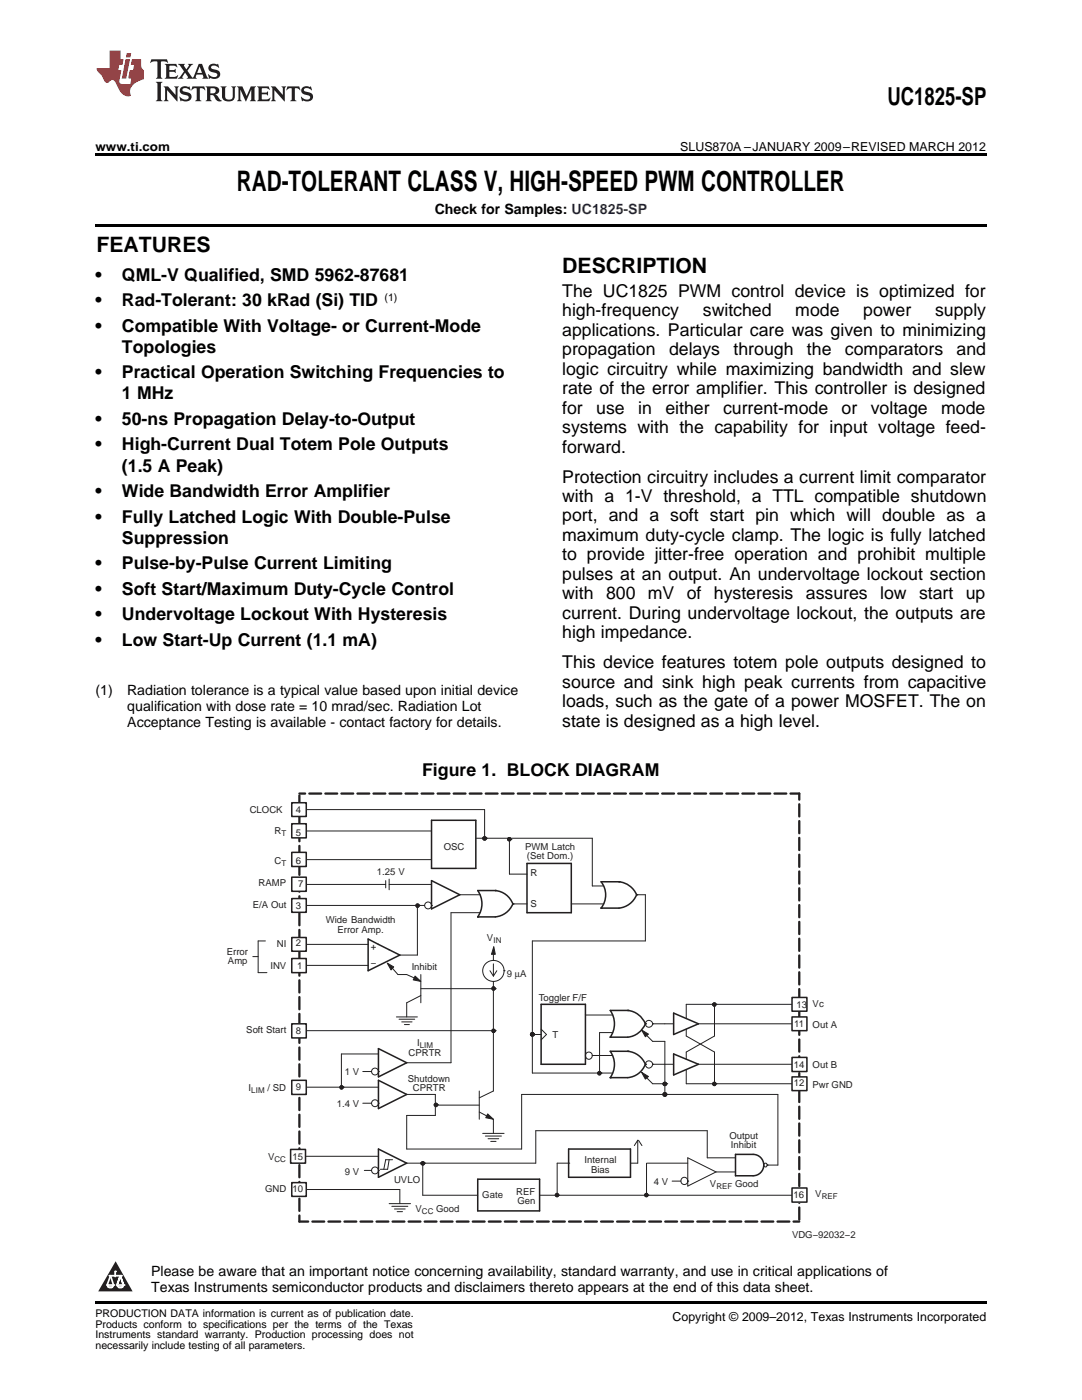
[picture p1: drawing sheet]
<svg xmlns="http://www.w3.org/2000/svg" width="216mm" height="279mm" viewBox="0 0 216 279" stroke-linecap="round" stroke-linejoin="round" font-family="sans-serif">
<path d="M30.2 11.8l-.2 .8a1.31 1.31 0 0 1 1.4-.3v2.9l-.3 .5h1.3l-.3-.5v-2.7l.3-.3a1.09 1.09 0 0 1 1.1 .4l-.2-.8zM32.9 12.8l.3 .4v2l-.3 .5h2.4l.2-.7a1.48 1.48 0 0 1-1.7 .3v-1l1 .1 .2 .2v-.9l-.2 .3h-1v-.7l.2-.2a1.73 1.73 0 0 1 1.4 .3l-.2-.6zM35.5 12.8l1.2 1.4-.7 1-.5 .5h1.1l-.2-.3 .5-.9 .6 .9-.2 .3h2l-.3-.3 .2-.5h1.2l.2 .5-.2 .3h1.2l-.3-.4-1-2.5h-.6l-1.3 2.7-1-1.4 1.1-1.3h-1l.2 .2-.5 .9-.5-.9 .2-.2zM39.8 13.3l.5 1.3h-1zM41.9 12.9a.83 .83 0 0 0-.3 1 .83 .83 0 0 0 .8 .5l.8 .2 .2 .3a1 1 0 0 1-1 .5 1 1 0 0 1-.8-.6l.1 .9 .2-.1a1.65 1.65 0 0 0 2-.5 .89 .89 0 0 0-.8-1.2l-.8-.2-.2-.3a.91 .91 0 0 1 1.6 .2l-.2-.8h-.4a1.34 1.34 0 0 0-1.2 .1zM31.1 16.3l.3 .5v2.9l-.3 .5h1.3l-.3-.5v-2.9l.3-.5zM32.7 17.2l.2 .5v2l-.2 .5h.9l-.3-.5 .1-1.7 2 2.2v-2.5l.3-.5h-.9l.2 .3v1.4l-1.5-1.7zM36.2 17.4a.83 .83 0 0 0-.3 .9 .83 .83 0 0 0 .8 .6l.8 .2 .2 .3a1 1 0 0 1-1 .5 1 1 0 0 1-.8-.6l.1 .9 .2-.1a1.66 1.66 0 0 0 2-.5 .89 .89 0 0 0-.9-1.2l-.7-.2-.2-.3a.91 .91 0 0 1 1.6 .2l-.2-.9-.4 .1a1.36 1.36 0 0 0-1.2 .1zM38.4 17.2l-.2 .9a.61 .61 0 0 1 1.1-.3v1.9l-.4 .5h1.3l-.3-.5v-1.9l.2-.2a.81 .81 0 0 1 .8 .5l-.1-.9zM41 17.2l.3 .5v2l-.3 .5h1.3l-.3-.3v-.9a.72 .72 0 0 1 .9 .6 .85 .85 0 0 0 1.4 .5l-.5-.3-.5-.7-.3-.3a.78 .78 0 0 0 .7-.7 .78 .78 0 0 0-.7-.8zM42 17.7l.2-.1a.6 .6 0 0 1 .7 .1 .6 .6 0 0 1 .1 .7l-.2 .2h-.8zM44 17.2l.3 .3a3.4 3.4 0 0 0 .3 2.4 1.57 1.57 0 0 0 2.2-.3l.1-2.1 .2-.3h-1l.3 .5v1.5a.76 .76 0 0 1-.7 .7 .76 .76 0 0 1-.8-.7v-1.5l.3-.5zM47.3 17.2l.3 .5v2l-.3 .5h.9l-.2-.5v-1.8l1 2.3 1.1-2.3v1.8l-.2 .5h1.2l-.3-.5v-2l.3-.5h-1.1l-.8 2-.8-2zM51.3 17.2l.3 .5v2l-.3 .5h2.4l.2-.7a1.49 1.49 0 0 1-1.6 .3l-.1-1h1l.3 .3v-.9l-.3 .3h-1v-.7l.3-.2a1.73 1.73 0 0 1 1.4 .3l-.3-.7zM54.1 17.2l.3 .5v2l-.3 .5h1l-.4-.5 .1-1.7 2 2.2v-2.5l.3-.5h-.9l.2 .3v1.4l-1.5-1.7zM57.4 17.2l-.2 .9a.8 .8 0 0 1 1-.5v2.1l-.3 .5h1.3l-.4-.5v-1.9l.2-.2a.81 .81 0 0 1 .9 .5l-.2-.9zM60.4 17.4a.83 .83 0 0 0-.3 .9 .83 .83 0 0 0 .8 .6l.8 .2 .2 .3a1 1 0 0 1-1 .5 1 1 0 0 1-.8-.6l.2 .9 .1-.1a1.66 1.66 0 0 0 2-.5 .89 .89 0 0 0-.8-1.2l-.8-.2-.2-.3a.91 .91 0 0 1 1.6 .2l-.2-.9-.3 .1a1.35 1.35 0 0 0-1.3 .1z" fill="#231f20"/>
<path d="M21.9 10.1v3.5h-2.6a2.13 2.13 0 0 0 .9 1.4l.4 .6a.94 .94 0 0 0 1.1 .9 .75 .75 0 0 1 .6-.5 .75 .75 0 0 1 .7 .4l.5 1a2.1 2.1 0 0 0 2.6 1.7 2.2 2.2 0 0 1 1.7-3l.9-.3v-1.8a1.16 1.16 0 0 1-.5-1v-1.2h-1.9l-.2 1.2h.7l-.3 1h-.6l-.3 1.3v.3l.6 .1-.2 1.1h-.9a.93 .93 0 0 1-1.3-.8l.4-2h-.6l.2-1h.6l.3-1.2h-.6v-1.7zM25.1 11.8l-.8 3.9h.9l.7-3.9zM25.3 10.6l-.2 .9h.9l.2-.9z" fill="#ee1d23"/>
<path d="M23.1 251.7l3.4 6h-6.9z" fill="#231f20"/>
<path d="M21.4 256.5h1.2l-.3 .5h-.3a.55 .55 0 0 1-.6-.5z" fill-rule="evenodd" fill="#fff"/>
<path d="M21.4 256.5h1.2l-.3 .5h-.3a.55 .55 0 0 1-.6-.5z" fill="none" stroke="#231f20" stroke-width=".34"/>
<path d="M21.4 256.5h1.2l-.3 .5h-.5z" fill="none" stroke="#fff" stroke-width=".34"/>
<path d="M23 254.7h.1" fill="none" stroke="#fff" stroke-width=".34"/>
<path d="M23 253.7v1z" fill="#fff"/>
<path d="M23 253.7v1z" fill="none" stroke="#fff" stroke-width=".34"/>
<circle cx="23" cy="253.7" r=".17" fill="#fff"/>
<path d="M21.9 254.6h.1" fill="none" stroke="#fff" stroke-width=".34"/>
<path d="M21.9 254.6h2.3z" fill="#fff"/>
<path d="M21.9 254.6h2.3z" fill="none" stroke="#fff" stroke-width=".34"/>
<circle cx="24.2" cy="254.6" r=".17" fill="#fff"/>
<path d="M23.3 256.5h.1" fill="none" stroke="#fff" stroke-width=".34"/>
<path d="M24 254.6l-.7 1.9z" fill="#fff"/>
<path d="M24 254.6l-.7 1.9z" fill="none" stroke="#fff" stroke-width=".34"/>
<path d="M24 254.6l.7 1.9z" fill="#fff"/>
<path d="M24 254.6l.7 1.9z" fill="none" stroke="#fff" stroke-width=".34"/>
<path d="M24.6 256.5h.1" fill="none" stroke="#fff" stroke-width=".34"/>
<circle cx="21.4" cy="256.5" r=".17" fill="#fff"/>
<path d="M22.1 254.6l-.7 1.9z" fill="#fff"/>
<path d="M22.1 254.6l-.7 1.9z" fill="none" stroke="#fff" stroke-width=".34"/>
<path d="M22.1 254.6l.5 1.9z" fill="#fff"/>
<path d="M22.1 254.6l.5 1.9z" fill="none" stroke="#fff" stroke-width=".34"/>
<circle cx="22.6" cy="256.5" r=".17" fill="#fff"/>
<path d="M23.4 256.5h1.3a.65 .65 0 0 1-.7 .5 .65 .65 0 0 1-.6-.5z" fill-rule="evenodd" fill="#fff"/>
<path d="M23.4 256.5h1.3a.65 .65 0 0 1-.7 .5 .65 .65 0 0 1-.6-.5z" fill="none" stroke="#231f20" stroke-width=".34"/>
<path d="M23.4 256.5h1.3l-.4 .5h-.6z" fill="none" stroke="#fff" stroke-width=".34"/>
<path d="M23.3 256.5h.1" fill="none" stroke="#fff" stroke-width=".34"/>
<circle cx="24.7" cy="256.5" r=".17" fill="#fff"/>
<path d="M59.7 158.4h99.8M159.5 243.8h-99.8" fill="none" stroke="#231f20" stroke-width=".46" stroke-dasharray="2.4 .8" stroke-dashoffset="1.2"/>
<path d="M159.5 158.4v85.4M59.7 243.8v-85.4" fill="none" stroke="#231f20" stroke-width=".46" stroke-dasharray="2.4 .9" stroke-dashoffset="1.2"/>
<path d="M86.1 163.7h8.8v9.6h-8.8z" fill="none" stroke="#231f20" stroke-width=".3"/>
<g fill="none" stroke="#231f20" stroke-width=".2">
<path d="M96.7 161.6v5.7M97.1 167.3h.1"/>
<circle cx="96.7" cy="167.3" r=".37"/>
</g>
<circle cx="96.7" cy="167.3" r=".37" fill="#231f20"/>
<g fill="none" stroke="#231f20" stroke-width=".2">
<path d="M77 175.7v1.5M77.6 176.5h8.5M77.6 175.4v2.2M127 178.6h1.8M86.1 180.7h.1"/>
<circle cx="96.7" cy="167.3" r=".37"/>
<circle cx="85.4" cy="180.7" r=".69"/>
</g>
<path d="M86.1 175.7l5.6 2.9-5.6 2.8zM105.2 172.3h8.8v9.8h-8.8z" fill="none" stroke="#231f20" stroke-width=".3"/>
<circle cx="119.9" cy="181.2" r=".15" fill="#231f20"/>
<path d="M123.5 176h-3.6a4.2 4.2 0 0 1 0 5.2" fill="none" stroke="#231f20" stroke-width=".3"/>
<circle cx="123.5" cy="176" r=".15" fill="#231f20"/>
<path d="M123.5 176a4.3 4.3 0 0 1 3.5 2.6" fill="none" stroke="#231f20" stroke-width=".3"/>
<circle cx="127" cy="178.6" r=".15" fill="#231f20"/>
<path d="M127 178.6a4.2 4.2 0 0 1-3.5 2.6h-3.6" fill="none" stroke="#231f20" stroke-width=".3"/>
<path d="M94.9 167.3h23.3v9.5h2.2M114 180.4h6.5" fill="none" stroke="#231f20" stroke-width=".2"/>
<circle cx="95.3" cy="183" r=".15" fill="#231f20"/>
<path d="M98.8 177.7h-3.5a4.5 4.5 0 0 1 0 5.3" fill="none" stroke="#231f20" stroke-width=".3"/>
<circle cx="98.8" cy="177.7" r=".15" fill="#231f20"/>
<path d="M98.8 177.7a4.1 4.1 0 0 1 3.5 2.7" fill="none" stroke="#231f20" stroke-width=".3"/>
<circle cx="102.3" cy="180.4" r=".15" fill="#231f20"/>
<path d="M102.3 180.4a4.2 4.2 0 0 1-3.5 2.6h-3.5" fill="none" stroke="#231f20" stroke-width=".3"/>
<g fill="none" stroke="#231f20" stroke-width=".2">
<path d="M91.7 178.6h4.1M101.7 167.5v7h3.5M102 167.5h.1M102.3 180.4h2.9"/>
<circle cx="101.6" cy="167.5" r=".34"/>
</g>
<circle cx="101.6" cy="167.5" r=".34" fill="#231f20"/>
<g fill="none" stroke="#231f20" stroke-width=".2">
<path d="M61.1 161.6h35.6M61.1 165.8h25M61.1 171.6h25M61.1 176.5h15.9M61.1 180.7h23.6M106.9 225.7h34.2"/>
<circle cx="101.6" cy="167.5" r=".34"/>
</g>
<path d="M121.8 209.8h3.5" fill="none" stroke="#231f20" stroke-width=".3"/>
<circle cx="125.3" cy="209.8" r=".15" fill="#231f20"/>
<path d="M125.3 209.8a4.2 4.2 0 0 1 3.5 2.6" fill="none" stroke="#231f20" stroke-width=".3"/>
<circle cx="128.8" cy="212.4" r=".15" fill="#231f20"/>
<path d="M121.8 201.7h3.5M128.8 212.4a4.1 4.1 0 0 1-3.5 2.7h-3.5" fill="none" stroke="#231f20" stroke-width=".3"/>
<circle cx="125.3" cy="201.7" r=".15" fill="#231f20"/>
<path d="M125.3 201.7a4.3 4.3 0 0 1 3.5 2.6" fill="none" stroke="#231f20" stroke-width=".3"/>
<circle cx="128.8" cy="204.3" r=".15" fill="#231f20"/>
<path d="M128.8 204.3a4.3 4.3 0 0 1-3.5 2.7h-3.5" fill="none" stroke="#231f20" stroke-width=".3"/>
<g fill="none" stroke="#231f20" stroke-width=".2">
<path d="M129.1 215.1l1.1 1.2M130.2 204.3h.1M130.2 212.4h.1M130.2 212.4h2.5M130.2 204.3h2.5"/>
<circle cx="129.5" cy="212.4" r=".72"/>
<circle cx="129.5" cy="204.3" r=".71"/>
</g>
<path d="M128 214l1.4 .8-.6 .6z" fill="#231f20"/>
<path d="M128 214l1.4 .8-.6 .6zM129.1 206.7l1.1 1.1M130.2 216.3h2.5" fill="none" stroke="#231f20" stroke-width=".2"/>
<path d="M128 205.5l1.4 .9-.6 .5z" fill="#231f20"/>
<g fill="none" stroke="#231f20" stroke-width=".2">
<path d="M81.2 194.5l1.5 .7M84 198.7l-2.8 1.4v2.9M84 194.5v5.6M104.1 218.4h51.1v14.1h-2.1M128 205.5l1.4 .9-.6 .5zM130.2 207.8h2.5v10.6M132.7 212.4h1.7M132.7 204.3h1.7M136.9 205.4v1.4l5.7 3.2v6.3M136.9 213.5v2.8h21.1M139.4 212.4h18.6M139.4 204.3h18.6"/>
<path d="M142.6 200.4v6.4l-5.7 3.2v1.4M158 200.4h-21.1v2.9M107.7 238.5h50.3M126.6 228.6l.7-1v4.5h-1.5M127.4 227.6l.7 1M134.1 235.7h1.8M137.2 235.7h.1M137.2 231.1l5.7 2.8-5.7 2.8zM141.1 225.7v5.4h5.7M142.9 233.9h3.9M153.1 232.5h.1"/>
<circle cx="136.5" cy="235.7" r=".71"/>
<circle cx="152.7" cy="232.5" r=".36"/>
</g>
<path d="M73.5 187.4l6.3 3.2-6.3 3.1zM134.4 202.2l5 2.1-5 2.2zM134.4 210.3l5 2.1-5 2.1zM113.5 229.3h12.3v5.7h-12.3M146.8 230.4h3.5a2.13 2.13 0 0 1 2.1 2.1 2.13 2.13 0 0 1-2.1 2.1h-3.5z" fill="none" stroke="#231f20" stroke-width=".3"/>
<path d="M82.8 194.8l1.2 1.1-1.6-.3z" fill="#231f20"/>
<path d="M78.3 193.3l1.1 1.2h1.8M82.8 194.8l1.2 1.1-1.6-.3z" fill="none" stroke="#231f20" stroke-width=".2"/>
<path d="M77.3 192.2l1.3 .8-.6 .6z" fill="#231f20"/>
<g fill="none" stroke="#231f20" stroke-width=".2">
<path d="M77.3 192.2l1.3 .8-.6 .6zM106.2 187.8v26.4M81.2 218.4h5.7v4.2h-5.7v6.7h22.9v-10.9M106.2 206.5h1.8M106.6 206.5h.1M108 205.4l1 1.1-1 1M72.4 220.2h1.7M72.7 233.6h1.4M75.5 220.2h.1M75.5 233.6h.1M77.6 231.4l-.3 2h-1.4M78.3 231.4h-1.3l-.4 2"/>
<path d="M84.4 232.1v6.4M106.9 225.7v6.4h-25.7"/>
<circle cx="106.2" cy="206.4" r=".37"/>
<circle cx="74.8" cy="233.6" r=".69"/>
<circle cx="74.8" cy="220.2" r=".69"/>
</g>
<path d="M75.5 215.6l5.7 2.8-5.7 2.8zM108 200.4h8.8v12h-8.8zM75.5 229.3l5.7 2.8-5.7 2.9z" fill="none" stroke="#231f20" stroke-width=".3"/>
<circle cx="106.2" cy="206.4" r=".37" fill="#231f20"/>
<g fill="none" stroke="#231f20" stroke-width=".2">
<path d="M118.2 210.6h.1"/>
<circle cx="106.2" cy="206.4" r=".37"/>
<circle cx="117.5" cy="210.7" r=".7"/>
</g>
<circle cx="121.8" cy="215.1" r=".15" fill="#231f20"/>
<path d="M121.8 209.8a4.5 4.5 0 0 1 0 5.3" fill="none" stroke="#231f20" stroke-width=".3"/>
<path d="M106.2 214.2h16M118.2 210.6h4" fill="none" stroke="#231f20" stroke-width=".2"/>
<circle cx="121.8" cy="207" r=".15" fill="#231f20"/>
<path d="M121.8 201.7a4.7 4.7 0 0 1 0 5.3" fill="none" stroke="#231f20" stroke-width=".3"/>
<g fill="none" stroke="#231f20" stroke-width=".2">
<path d="M116.8 202.6h5.4M119.9 214.2h.1M122.2 206.1h-2.6v8.1"/>
<circle cx="119.6" cy="214.2" r=".34"/>
</g>
<circle cx="119.6" cy="214.2" r=".34" fill="#231f20"/>
<g fill="none" stroke="#231f20" stroke-width=".2">
<path d="M68.5 217h.1M113.7 232.1h-2.5v6.4"/>
<circle cx="68.2" cy="217" r=".35"/>
<circle cx="119.6" cy="214.2" r=".34"/>
</g>
<path d="M113.5 229.3v5.7" fill="none" stroke="#231f20" stroke-width=".3"/>
<circle cx="68.2" cy="217" r=".35" fill="#231f20"/>
<g fill="none" stroke="#231f20" stroke-width=".2">
<path d="M50.4 190.9h1.1M53 187.8h-1.5v6.3h1.8M61.1 188.5h12.4M61.1 192.7h12.4M83.3 180.7v9.9h-3.5M83.7 180.7h.1M106.2 187.8h22.6M61.1 217h14.4M84.4 238.5h10.9"/>
<circle cx="83.3" cy="180.7" r=".35"/>
<circle cx="68.2" cy="217" r=".35"/>
</g>
<circle cx="83.3" cy="180.7" r=".35" fill="#231f20"/>
<g fill="none" stroke="#231f20" stroke-width=".2">
<path d="M128.8 178.6v9.2M95.8 182.1h-5.8v30h-8.8M72.4 213.8h1.7M75.5 213.8h.1M75.5 210.3h-7.4v6.7M142.9 200.4h.1M61.1 230.8h14.4M61.1 237.4h18.7v2.8M129 232.1v6.4M129.2 232.1h8"/>
<circle cx="83.3" cy="180.7" r=".35"/>
<circle cx="74.8" cy="213.8" r=".69"/>
<circle cx="142.5" cy="200.5" r=".34"/>
</g>
<path d="M75.5 209.3l5.7 2.8-5.7 2.8zM95.3 235.3h12.4v6.4h-12.4z" fill="none" stroke="#231f20" stroke-width=".3"/>
<circle cx="142.5" cy="200.5" r=".34" fill="#231f20"/>
<g fill="none" stroke="#231f20" stroke-width=".2">
<path d="M142.9 216.3h.1"/>
<circle cx="142.5" cy="216.3" r=".34"/>
<circle cx="142.5" cy="200.5" r=".34"/>
</g>
<circle cx="142.5" cy="216.3" r=".34" fill="#231f20"/>
<g fill="none" stroke="#231f20" stroke-width=".2">
<path d="M133 216.3h.1"/>
<circle cx="132.7" cy="216.3" r=".37"/>
<circle cx="142.5" cy="216.3" r=".34"/>
</g>
<circle cx="132.7" cy="216.3" r=".37" fill="#231f20"/>
<g fill="none" stroke="#231f20" stroke-width=".2">
<path d="M133 218.4h.1"/>
<circle cx="132.7" cy="218.4" r=".39"/>
<circle cx="132.7" cy="216.3" r=".37"/>
</g>
<circle cx="132.7" cy="218.4" r=".39" fill="#231f20"/>
<g fill="none" stroke="#231f20" stroke-width=".2">
<path d="M129.3 238.5h.1"/>
<circle cx="132.7" cy="218.4" r=".39"/>
<circle cx="129" cy="238.5" r=".34"/>
</g>
<circle cx="129" cy="238.5" r=".34" fill="#231f20"/>
<g fill="none" stroke="#231f20" stroke-width=".2">
<path d="M111.5 238.5h.1"/>
<circle cx="111.1" cy="238.5" r=".34"/>
<circle cx="129" cy="238.5" r=".34"/>
</g>
<circle cx="111.1" cy="238.5" r=".34" fill="#231f20"/>
<g fill="none" stroke="#231f20" stroke-width=".2">
<path d="M84.7 232.1h.1"/>
<circle cx="84.4" cy="232.2" r=".35"/>
<circle cx="111.1" cy="238.5" r=".34"/>
</g>
<circle cx="84.4" cy="232.2" r=".35" fill="#231f20"/>
<g fill="none" stroke="#231f20" stroke-width=".2">
<path d="M106.6 206.5h.1"/>
<circle cx="106.2" cy="206.4" r=".37"/>
<circle cx="84.4" cy="232.2" r=".35"/>
</g>
<circle cx="106.2" cy="206.4" r=".37" fill="#231f20"/>
<circle cx="106.2" cy="206.4" r=".37" fill="none" stroke="#231f20" stroke-width=".2"/>
<path d="M98.5 188.9l.3 1.6h-.7z" fill="#231f20"/>
<g fill="none" stroke="#231f20" stroke-width=".2">
<path d="M97.8 193.7l.7 1.1M98.5 190.2v1.5M98.5 192.4v2.4M98.5 188.9l.3 1.6h-.7zM98.8 197.3h.1M99.1 193.7l-.6 1.1M100.6 193.7h.1"/>
<circle cx="98.5" cy="193.8" r="2.11"/>
<circle cx="98.5" cy="197.3" r=".35"/>
</g>
<circle cx="98.5" cy="197.3" r=".35" fill="#231f20"/>
<g fill="none" stroke="#231f20" stroke-width=".2">
<path d="M98.5 195.9v21.8l-2.9 1.4M95.6 217.7v5.7M95.6 221.9l1.5 .8"/>
<circle cx="98.5" cy="197.3" r=".35"/>
</g>
<path d="M97.3 222.3l1.2 1.1-1.6-.3z" fill="#231f20"/>
<g fill="none" stroke="#231f20" stroke-width=".2">
<path d="M98.8 205.7h.1M97.3 222.3l1.2 1.1-1.6-.3zM98.5 223.4v2.8"/>
<circle cx="98.5" cy="205.7" r=".35"/>
</g>
<circle cx="98.5" cy="205.7" r=".35" fill="#231f20"/>
<g fill="none" stroke="#231f20" stroke-width=".2">
<path d="M84 197.3h14.5M61.1 205.7h37.4M79.1 203h4.2M79.6 203.4h3.2M80.2 203.9h2M80.7 204.5h1M86.9 220.6h8.7M96.3 226.2h4.3M96.9 226.7h3.2M97.4 227.3h2.1M97.9 227.8h1.1M77.6 240.2h4.3"/>
<path d="M78.2 240.7h3.2M78.7 241.3h2.1M79.2 241.8h1.1"/>
<circle cx="98.5" cy="205.7" r=".35"/>
</g>
<path d="M58.2 160.2h2.9v2.7h-2.9z" fill="#fff"/>
<path d="M58.2 160.2h2.9v2.7h-2.9z" fill="none" stroke="#231f20" stroke-width=".3"/>
<path d="M58.2 164.4h2.9v2.8h-2.9z" fill="#fff"/>
<path d="M58.2 164.4h2.9v2.8h-2.9z" fill="none" stroke="#231f20" stroke-width=".3"/>
<path d="M58.2 170.1h2.9v2.8h-2.9z" fill="#fff"/>
<path d="M58.2 170.1h2.9v2.8h-2.9z" fill="none" stroke="#231f20" stroke-width=".3"/>
<path d="M58.2 175.1h2.9v2.8h-2.9z" fill="#fff"/>
<path d="M58.2 175.1h2.9v2.8h-2.9z" fill="none" stroke="#231f20" stroke-width=".3"/>
<path d="M58.2 179.3h2.9v2.8h-2.9z" fill="#fff"/>
<path d="M58.2 179.3h2.9v2.8h-2.9z" fill="none" stroke="#231f20" stroke-width=".3"/>
<path d="M58.2 187.1h2.9v2.7h-2.9z" fill="#fff"/>
<path d="M58.2 187.1h2.9v2.7h-2.9z" fill="none" stroke="#231f20" stroke-width=".3"/>
<path d="M58.2 191.3h2.9v2.8h-2.9z" fill="#fff"/>
<path d="M58.2 191.3h2.9v2.8h-2.9z" fill="none" stroke="#231f20" stroke-width=".3"/>
<path d="M58.2 204.3h2.9v2.8h-2.9z" fill="#fff"/>
<path d="M58.2 204.3h2.9v2.8h-2.9z" fill="none" stroke="#231f20" stroke-width=".3"/>
<path d="M58.2 215.6h2.9v2.8h-2.9z" fill="#fff"/>
<path d="M58.2 215.6h2.9v2.8h-2.9z" fill="none" stroke="#231f20" stroke-width=".3"/>
<path d="M58 229.4h3v2.7h-3z" fill="#fff"/>
<path d="M58 229.4h3v2.7h-3z" fill="none" stroke="#231f20" stroke-width=".3"/>
<path d="M58.2 236h2.9v2.8h-2.9z" fill="#fff"/>
<path d="M58.2 236h2.9v2.8h-2.9z" fill="none" stroke="#231f20" stroke-width=".3"/>
<path d="M158 237.1h3v2.8h-3z" fill="#fff"/>
<path d="M158 237.1h3v2.8h-3z" fill="none" stroke="#231f20" stroke-width=".3"/>
<path d="M158 214.9h3v2.8h-3z" fill="#fff"/>
<path d="M158 214.9h3v2.8h-3z" fill="none" stroke="#231f20" stroke-width=".3"/>
<path d="M158 211h3v2.8h-3z" fill="#fff"/>
<path d="M158 211h3v2.8h-3z" fill="none" stroke="#231f20" stroke-width=".3"/>
<path d="M158 203h3v2.7h-3z" fill="#fff"/>
<path d="M158 203h3v2.7h-3z" fill="none" stroke="#231f20" stroke-width=".3"/>
<path d="M158 199.1h3v2.7h-3z" fill="#fff"/>
<path d="M158 199.1h3v2.7h-3z" fill="none" stroke="#231f20" stroke-width=".3"/>
<g fill="none" stroke="#231f20" stroke-width=".2">
<path d="M87.3 220.5h.1"/>
<circle cx="87" cy="220.5" r=".34"/>
</g>
<circle cx="87" cy="220.5" r=".34" fill="#231f20"/>
<circle cx="87" cy="220.5" r=".34" fill="none" stroke="#231f20" stroke-width=".2"/>
<path d="M19 30.6h177.8v.5h-177.8zM19 44.7h177.8v.5h-177.8zM19 259.7h177.8v.5h-177.8z" fill="#000"/>
<text font-size="5.6" x="47.3" y="38.1">RAD-TOLERANT CLASS V, HIGH-SPEED PWM CONTROLLER</text>
<text font-size="4.9" x="177.1" y="21">UC1825-SP</text>
<g font-size="4.2">
<text x="19.2" y="50.3">FEATURES</text>
<text x="112.2" y="54.5">DESCRIPTION</text>
</g>
<g font-size="3.5">
<text x="19" y="56">•</text>
<text x="24.3" y="56">QML-V Qualified, SMD 5962-87681</text>
<text x="112.2" y="59.3">The UC1825 PWM control device is optimized for</text>
<text x="19" y="61.1">•</text>
<text x="24.3" y="61.1">Rad-Tolerant: 30 kRad (Si) TID</text>
<text x="112.2" y="63.1">high-frequency</text>
<text x="140.2" y="63.1">switched</text>
<text x="158.7" y="63.1">mode</text>
<text x="172.2" y="63.1">power</text>
<text x="186.6" y="63.1">supply</text>
<text x="19" y="66.2">•</text>
<text x="24.3" y="66.2">Compatible With Voltage- or Current-Mode</text>
<text x="24.3" y="70.4">Topologies</text>
<text x="112.2" y="67">applications. Particular care was given to minimizing</text>
<text x="112.2" y="70.9">propagation</text>
<text x="133.5" y="70.9">delays</text>
<text x="146.4" y="70.9">through</text>
<text x="161" y="70.9">the</text>
<text x="168.6" y="70.9">comparators</text>
<text x="190.9" y="70.9">and</text>
<text x="19" y="75.5">•</text>
<text x="24.3" y="75.5">Practical Operation Switching Frequencies to</text>
<text x="112.2" y="74.8">logic circuitry while maximizing bandwidth and slew</text>
<text x="24.3" y="79.7">1 MHz</text>
<text x="112.2" y="78.7">rate of the error amplifier. This controller is designed</text>
<text x="112.2" y="82.5">for</text>
<text x="119" y="82.5">use</text>
<text x="127.3" y="82.5">in</text>
<text x="132.8" y="82.5">either</text>
<text x="144.3" y="82.5">current-mode</text>
<text x="167.9" y="82.5">or</text>
<text x="173.8" y="82.5">voltage</text>
<text x="187.8" y="82.5">mode</text>
<text x="19" y="84.8">•</text>
<text x="19" y="89.9">•</text>
<text x="24.3" y="84.8">50-ns Propagation Delay-to-Output</text>
<text x="24.3" y="89.9">High-Current Dual Totem Pole Outputs</text>
<text x="112.2" y="86.4">systems with the capability for input voltage feed-</text>
<text x="24.3" y="94.1">(1.5 A Peak)</text>
<text x="112.2" y="90.3">forward.</text>
<text x="19" y="99.2">•</text>
<text x="24.3" y="99.2">Wide Bandwidth Error Amplifier</text>
<text x="112.2" y="96.3">Protection circuitry includes a current limit comparator</text>
<text x="112.2" y="100.2">with a 1-V threshold, a TTL compatible shutdown</text>
<text x="19" y="104.3">•</text>
<text x="24.3" y="104.3">Fully Latched Logic With Double-Pulse</text>
<text x="112.2" y="104.1">port, and a soft start pin which will double as a</text>
<text x="112.2" y="107.9">maximum duty-cycle clamp. The logic is fully latched</text>
<text x="19" y="113.6">•</text>
<text x="24.3" y="108.5">Suppression</text>
<text x="24.3" y="113.6">Pulse-by-Pulse Current Limiting</text>
<text x="112.2" y="111.8">to provide jitter-free operation and prohibit multiple</text>
<text x="19" y="118.7">•</text>
<text x="24.3" y="118.7">Soft Start/Maximum Duty-Cycle Control</text>
<text x="112.2" y="115.7">pulses at an output. An undervoltage lockout section</text>
<text x="112.2" y="119.6">with</text>
<text x="120.9" y="119.6">800 mV of hysteresis assures</text>
<text x="175.6" y="119.6">low start up</text>
<text x="19" y="123.8">•</text>
<text x="24.3" y="123.8">Undervoltage Lockout With Hysteresis</text>
<text x="112.2" y="123.5">current. During undervoltage lockout, the outputs are</text>
<text x="19" y="128.8">•</text>
<text x="24.3" y="128.8">Low Start-Up Current (1.1 mA)</text>
<text x="112.2" y="127.4">high impedance.</text>
<text x="112.2" y="133.3">This device features totem pole outputs designed to</text>
<text x="112.2" y="137.2">source and sink high peak currents from capacitive</text>
<text x="112.2" y="141.1">loads, such as the gate of a power MOSFET. The on</text>
<text x="112.2" y="145">state is designed as a high level.</text>
<text x="84.2" y="154.9">Figure 1. BLOCK DIAGRAM</text>
</g>
<g font-size="2.8">
<text x="86.7" y="42.7">Check for Samples: UC1825-SP</text>
<text x="19" y="138.6">(1)</text>
<text x="25.4" y="138.6">Radiation tolerance is a typical value based upon initial device</text>
<text x="25.4" y="141.8">qualification with dose rate = 10 mrad/sec. Radiation Lot</text>
<text x="25.4" y="145">Acceptance Testing is available - contact factory for details.</text>
<text x="30.2" y="254.7">Please be aware that an important notice concerning availability, standard warranty, and use in critical applications of</text>
<text x="30.2" y="257.9">Texas Instruments semiconductor products and disclaimers thereto appears at the end of this data sheet.</text>
</g>
<g font-size="2.5">
<text x="19" y="30.1">www.ti.com</text>
<text x="135.7" y="30.1">SLUS870A –JANUARY 2009–REVISED MARCH 2012</text>
<text x="134.2" y="263.6">Copyright © 2009–2012, Texas Instruments Incorporated</text>
</g>
<g font-size="2.1">
<text x="76.7" y="60">(1)</text>
<text x="19" y="262.9">PRODUCTION DATA information is current as of publication date.</text>
<text x="19" y="265">Products conform to specifications per the terms of the Texas</text>
<text x="19" y="267.1">Instruments standard warranty. Production processing does not</text>
<text x="19" y="269.2">necessarily include testing of all parameters.</text>
</g>
<g font-size="1.9" fill="#231f20">
<text x="49.8" y="162.3">CLOCK</text>
<text x="54.8" y="166.5">R</text>
<text x="59.1" y="162.3">4</text>
<text x="59.1" y="166.8">5</text>
<text x="54.8" y="172.5">C</text>
<text x="59.1" y="172.5">6</text>
<text x="88.5" y="169.6">OSC</text>
<text x="104.8" y="169.6">PWM Latch</text>
<text x="105.2" y="171.5">(Set Dom.)</text>
<text x="51.6" y="176.9">RAMP</text>
<text x="59.5" y="177">7</text>
<text x="75.2" y="174.7">1.25 V</text>
<text x="105.8" y="174.9">R</text>
<text x="50.4" y="181.2">E/A Out</text>
<text x="59.1" y="181.5">3</text>
<text x="65" y="184.2">Wide Bandwidth</text>
<text x="105.8" y="181">S</text>
<text x="45.3" y="190.5">Error</text>
<text x="55.2" y="189.1">NI</text>
<text x="59.1" y="188.8">2</text>
<text x="67.4" y="186.1">Error Amp.</text>
<text x="74" y="189.7">+</text>
<text x="97.2" y="187.9">V</text>
<text x="45.5" y="192.4">Amp</text>
<text x="53.9" y="193.3">INV</text>
<text x="59.3" y="193.4">1</text>
<text x="74" y="192.7">−</text>
<text x="82.1" y="193.6">Inhibit</text>
<text x="101.1" y="195">9 µA</text>
<text x="107.5" y="199.7">Toggler F/F</text>
<text x="159" y="201.2">13</text>
<text x="162.2" y="201">Vc</text>
<text x="49.1" y="206.2">Soft Start</text>
<text x="59.1" y="206.5">8</text>
<text x="83.2" y="208.8">I</text>
<text x="110.3" y="207.1">T</text>
<text x="158.5" y="205">11</text>
<text x="162.2" y="205.2">Out A</text>
<text x="68.8" y="214.5">1 V</text>
<text x="81.4" y="215.9">Shutdown</text>
<text x="81.5" y="210.7">CPRTR</text>
<text x="158.4" y="213.2">14</text>
<text x="162.2" y="213.1">Out B</text>
<text x="49.6" y="217.7">I</text>
<text x="53.4" y="217.7">/ SD</text>
<text x="59.1" y="217.6">9</text>
<text x="67.2" y="221">1.4 V</text>
<text x="82.4" y="217.8">CPRTR</text>
<text x="158.4" y="216.8">12</text>
<text x="162.2" y="217.1">Pwr GND</text>
<text x="145.5" y="227.3">Output</text>
<text x="53.5" y="231.5">V</text>
<text x="58.4" y="231.4">15</text>
<text x="116.7" y="232.1">Internal</text>
<text x="145.8" y="229.2">Inhibit</text>
<text x="52.9" y="237.8">GND</text>
<text x="58.4" y="237.9">10</text>
<text x="68.8" y="234.4">9 V</text>
<text x="78.6" y="236">UVLO</text>
<text x="96.2" y="239.1">Gate</text>
<text x="103" y="238.5">REF</text>
<text x="118" y="234">Bias</text>
<text x="130.5" y="236.4">4 V</text>
<text x="141.7" y="236.9">V</text>
<text x="146.7" y="236.9">Good</text>
<text x="158.3" y="239.1">16</text>
<text x="162.7" y="238.8">V</text>
<text x="82.9" y="241.9">V</text>
<text x="87" y="241.9">Good</text>
<text x="103.3" y="240.4">Gen</text>
<text x="158" y="247.1">VDG−92032−2</text>
</g>
<g font-size="1.6" fill="#231f20">
<text x="56.2" y="166.9">T</text>
<text x="56.2" y="172.9">T</text>
<text x="98.5" y="188.2">IN</text>
<text x="83.7" y="209.2">LIM</text>
<text x="50.1" y="218.1">LIM</text>
<text x="54.8" y="231.9">CC</text>
<text x="143" y="237.2">REF</text>
<text x="164" y="239.2">REF</text>
<text x="84.2" y="242.3">CC</text>
</g>
<text font-size=".4" fill="#fff" x="19" y="50.2">1</text>
</svg>
